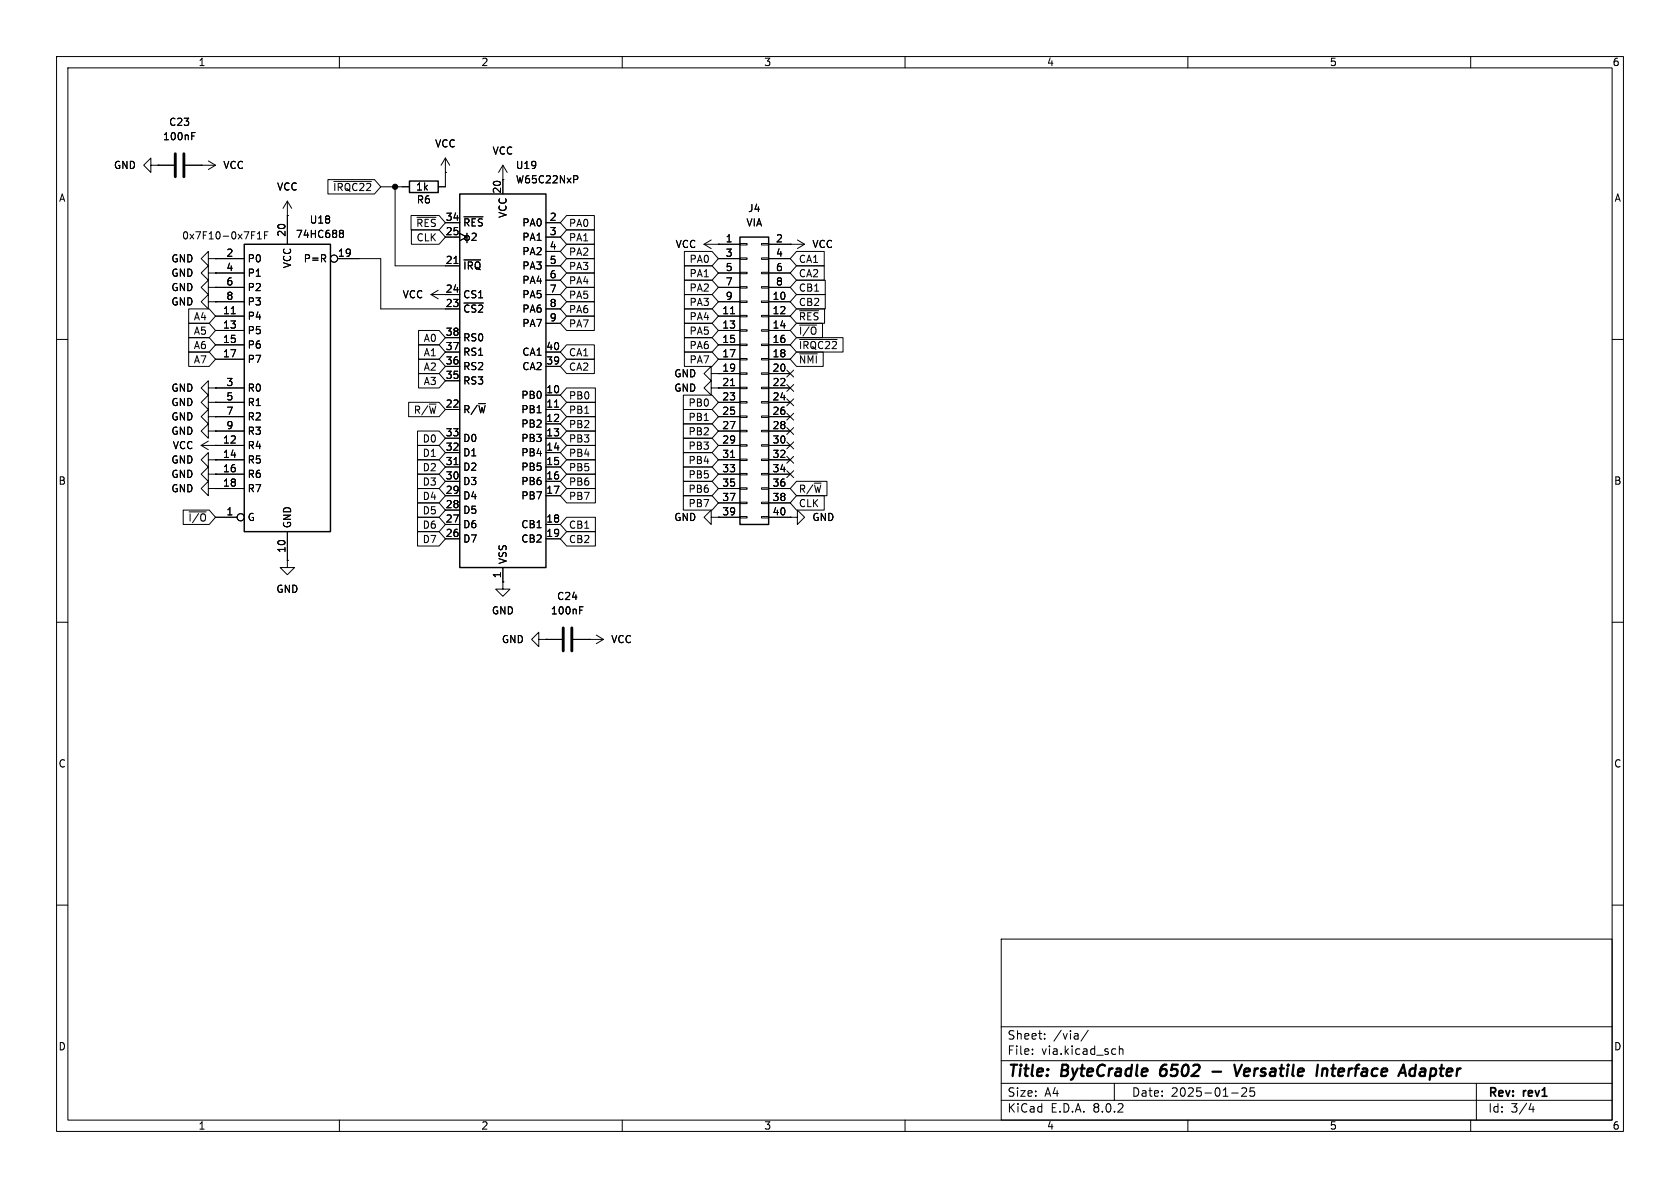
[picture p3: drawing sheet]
<svg xmlns="http://www.w3.org/2000/svg" width="297mm" height="210mm" viewBox="0 0 297 210" stroke-linecap="round" stroke-linejoin="round" font-family="sans-serif">
<g fill="none" stroke="#000" stroke-width=".18">
<path d="M10 10h277v190h-277zM12 12h273v186h-273zM60 10v2M110 10v2M160 10v2M210 10v2M260 10v2M26.7 29.2v-1.3l-1.3 1.3 1.3 1.3v-1.3h1.2M27.9 29.2h.1M27.9 29.2h2.8M32.8 29.2h5.3M33.9 24h.4"/>
<path d="M33.9 23.4h.6M35.6 29.2h.1M36.8 28.4l1.3 .8M38.1 29.2l-1.3 .8M50.8 38.1h.1M50.8 35.6v7.6M50.8 35.6l-.8 1.2M50.8 35.6l.8 1.2M58 31.7h8.2l1.1 1.3-1.1 1.3h-8.2zM59 32.1h6.7M67.3 33h5.1M69.8 33v14h11.5"/>
<path d="M72.7 38.1h4.9l1.1 1.3-1.1 1.2h-4.9zM73.7 38.4h3.4M78.7 30.5h.1M78.7 39.4h2.6M78.7 27.9l-.7 1.3M78.7 27.9v5.1h-1.2M78.7 27.9l.8 1.3M82 38.3h3.4M88.9 31.8h.1M88.9 29.2v5.1M88.9 29.2l-.8 1.3M88.9 29.2l.8 1.3"/>
<path d="M96.5 39.4h2.6M100.2 38.1h4.9v2.5h-4.9l-1.1-1.2zM101.4 31.1h.5l.3 .2-.2 .4h-.6M10 60h2M33.4 54.6h3.6l1.1 1.3-1.1 1.3h-3.6zM33.4 57.1h3.6l1.1 1.3-1.1 1.3h-3.6zM33.4 59.7h3.6l1.1 1.3-1.1 1.2h-3.6zM36.8 50.8v-1.3l-1.2 1.3 1.2 1.3v-1.3h1.3M36.8 48.3v-1.3l-1.2 1.3 1.2 1.2v-1.2h1.3M36.8 45.7v-1.2l-1.2 1.2 1.2 1.3v-1.3h1.3M36.8 53.3v-1.2l-1.2 1.2 1.2 1.3v-1.3h1.3M38.1 50.8h.1"/>
<path d="M38.1 48.3h.1M38.1 45.7h.1M38.1 53.3h.1M38.1 53.3h5.1M38.1 55.9h5.1M38.1 58.4h5.1M38.1 45.7h5.1M38.1 48.3h5.1M38.1 50.8h5.1M40.9 55.5h.7M45.5 42.2h.7M45.5 41.3l.4-.3v1.2"/>
<path d="M46.8 41.6h.4M47.4 41h-.6v1.2M59.7 45.7h7.6v8.9h14M60.1 41.2l.1 .1M60.1 40.8l.4-.1 .2 .1v.2l-.2 .3M60.2 41.3h.3M60.2 41.3h-.1M60.5 41.3l.2 .2v.4l-.2 .1-.4-.1M72.7 40.6h4.9l1.1 1.3-1.1 1.3h-4.9zM74 58.4h3.6l1.1 1.3-1.1 1.3h-3.6zM76.2 52.1h5.1M76.2 52.1l1.3 .7"/>
<path d="M77.5 51.3l-1.3 .8M78.7 41.9h2.6M78.7 59.7h2.6M80.3 46.6h.7M81.3 41.3l1.2 .6-1.2 .6M82 45.9h3M82 53.6h3.5M82.6 41.2v1.7M83.5 41.3l.4-.1 .3 .4-.8 .9h.8M96.5 47h2.6M96.5 54.6h2.6M96.5 52.1h2.6"/>
<path d="M96.5 41.9h2.6M96.5 44.5h2.6M96.5 49.5h2.6M96.5 57.2h2.6M100.2 45.7h4.9v2.6h-4.9l-1.1-1.3zM100.2 43.2h4.9v2.5h-4.9l-1.1-1.2zM100.2 40.6h4.9v2.6h-4.9l-1.1-1.3zM100.2 48.3h4.9v2.5h-4.9l-1.1-1.3zM100.2 50.8h4.9v2.5h-4.9l-1.1-1.2zM100.2 53.3h4.9v2.6h-4.9l-1.1-1.3zM100.2 55.9h4.9v2.5h-4.9l-1.1-1.2zM121 59.7h4.9l1.1 1.3-1.1 1.2h-4.9z"/>
<path d="M121 49.5h4.9l1.1 1.3-1.1 1.3h-4.9zM121 44.4h4.9l1.1 1.3-1.1 1.3h-4.9zM121 47h4.9l1.1 1.3-1.1 1.2h-4.9zM121 52.1h4.9l1.1 1.2-1.1 1.3h-4.9zM121 54.6h4.9l1.1 1.3-1.1 1.3h-4.9zM121 57.1h4.9l1.1 1.3-1.1 1.3h-4.9zM124.5 43.2l1.2 .7M124.5 43.2h6.3M125.7 42.4l-1.2 .8M127 43.2h.1M127 53.3h3.8M127 55.9h3.8"/>
<path d="M127 58.4h3.8M127 45.7h3.8M127 48.3h3.8M127 50.8h3.8M129.1 55.5h.8M130.8 58.3h1.3v.2h-1.3zM130.8 55.8h1.3v.2h-1.3zM130.8 53.2h1.3v.3h-1.3zM130.8 50.7h1.3v.2h-1.3zM130.8 48.1h1.3v.3h-1.3zM130.8 45.6h1.3v.2h-1.3zM130.8 43.1h1.3v.2h-1.3z"/>
<path d="M134.6 58.3h1.3v.2h-1.3zM134.6 55.8h1.3v.2h-1.3zM134.6 53.2h1.3v.3h-1.3zM134.6 50.7h1.3v.2h-1.3zM134.6 48.1h1.3v.3h-1.3zM134.6 45.6h1.3v.2h-1.3zM134.6 43.1h1.3v.2h-1.3zM135.9 43.2h6.3M135.9 53.3h3.8M135.9 55.9h3.8M135.9 58.4h3.8M135.9 45.7h3.8"/>
<path d="M135.9 48.3h3.8M135.9 50.8h3.8M139.7 43.2h.1M140.8 59.7h8.2v2.5h-8.2l-1.1-1.2zM140.8 52.1h5.1v2.5h-5.1l-1.1-1.3zM140.8 49.5h5.1v2.6h-5.1l-1.1-1.3zM140.8 44.4h4.9v2.6h-4.9l-1.1-1.3zM140.8 54.6h5v2.6h-5l-1.1-1.3zM140.8 57.1h4.6v2.6h-4.6l-1.1-1.3zM140.8 47h4.9v2.5h-4.9l-1.1-1.2zM141 42.4l1.2 .8M141.4 54.9h3.3"/>
<path d="M141.4 57.5h3M142.2 43.2l-1.2 .7M285 60h2M33.4 62.2h3.6l1.1 1.3-1.1 1.3h-3.6zM35.6 78.7h7.6M35.6 78.7l1.2 .8M36.8 71.1v-1.2l-1.2 1.2 1.2 1.3v-1.3h1.3M36.8 73.7v-1.3l-1.2 1.3 1.2 1.2v-1.2h1.3M36.8 68.6v-1.3l-1.2 1.3 1.2 1.3v-1.3h1.3M36.8 76.2v-1.3l-1.2 1.3 1.2 1.3v-1.3h1.3M36.8 78l-1.2 .7M38.1 71.1h.1"/>
<path d="M38.1 73.7h.1M38.1 78.7h.1M38.1 68.6h.1M38.1 76.2h.1M38.1 61h5.1M38.1 63.5h5.1M38.1 68.6h5.1M38.1 71.1h5.1M38.1 73.7h5.1M38.1 76.2h5.1M72.2 71.1h5.4l1.1 1.3-1.1 1.3h-5.4zM73.8 78.7h3.8l1.1 1.3-1.1 1.3h-3.8z"/>
<path d="M73.8 76.2h3.8l1.1 1.3-1.1 1.2h-3.8zM74 66h3.6l1.1 1.3-1.1 1.3h-3.6zM74 63.5h3.6l1.1 1.3-1.1 1.2h-3.6zM74 61h3.6l1.1 1.2-1.1 1.3h-3.6zM78.7 72.4h2.6M78.7 77.5h2.6M78.7 67.3h2.6M78.7 64.8h2.6M78.7 62.2h2.6M96.5 69.9h2.6M96.5 72.4h2.6M96.5 74.9h2.6"/>
<path d="M96.5 77.5h2.6M96.5 64.8h2.6M96.5 62.2h2.6M98 72h.8M100.2 68.6h5.1v2.5h-5.1l-1.1-1.2zM100.2 71.1h5.1v2.6h-5.1l-1.1-1.3zM100.2 73.7h5.1v2.5h-5.1l-1.1-1.3zM100.2 76.2h5.1v2.5h-5.1l-1.1-1.2zM100.2 78.7h5.1v2.6h-5.1l-1.1-1.3zM100.2 63.5h4.9v2.5h-4.9l-1.1-1.2zM100.2 61h4.9v2.5h-4.9l-1.1-1.3zM120.8 72.4h5.1l1.1 1.3-1.1 1.2h-5.1z"/>
<path d="M120.8 74.9h5.1l1.1 1.3-1.1 1.3h-5.1zM120.8 77.5h5.1l1.1 1.2-1.1 1.3h-5.1zM120.8 69.8h5.1l1.1 1.3-1.1 1.3h-5.1zM121 62.2h4.9l1.1 1.3-1.1 1.3h-4.9zM125.7 66v-1.2l-1.2 1.2 1.2 1.3v-1.3h1.3M125.7 68.6v-1.3l-1.2 1.3 1.2 1.3v-1.3h1.3M127 66h.1M127 68.6h.1M127 61h3.8M127 63.5h3.8M127 66h3.8M127 68.6h3.8"/>
<path d="M127 71.1h3.8M127 73.7h3.8M127 76.2h3.8M127 78.7h3.8M129.1 68.2h.8M130.8 78.6h1.3v.3h-1.3zM130.8 76.1h1.3v.2h-1.3zM130.8 73.5h1.3v.3h-1.3zM130.8 71h1.3v.2h-1.3zM130.8 68.5h1.3v.2h-1.3zM130.8 65.9h1.3v.3h-1.3zM130.8 63.4h1.3v.2h-1.3z"/>
<path d="M130.8 60.8h1.3v.3h-1.3zM134.6 78.6h1.3v.3h-1.3zM134.6 76.1h1.3v.2h-1.3zM134.6 73.5h1.3v.3h-1.3zM134.6 71h1.3v.2h-1.3zM134.6 68.5h1.3v.2h-1.3zM134.6 65.9h1.3v.3h-1.3zM134.6 63.4h1.3v.2h-1.3zM134.6 60.8h1.3v.3h-1.3zM135.9 61h3.8M135.9 63.5h3.8M135.9 66h3.8"/>
<path d="M135.9 68.6h3.8M135.9 71.1h3.8M135.9 73.7h3.8M135.9 76.2h3.8M135.9 78.7h3.8M139.1 78.1l1.2 1.2M139.1 75.6l1.2 1.2M139.1 68l1.2 1.2M139.1 73.1l1.2 1.2M139.1 70.5l1.2 1.2M139.1 65.4l1.2 1.2M140.3 78.1l-1.2 1.2"/>
<path d="M140.3 75.6l-1.2 1.2M140.3 68l-1.2 1.2M140.3 73.1l-1.2 1.2M140.3 70.5l-1.2 1.2M140.3 65.4l-1.2 1.2M140.8 62.2h4.7v2.6h-4.7l-1.1-1.3zM141.4 60h6.6M141.4 62.5h3.1M32.4 90.2h4.6l1.1 1.2-1.1 1.3h-4.6zM33.4 90.5h3M36.8 83.8v-1.2l-1.2 1.2 1.2 1.3v-1.3h1.3M36.8 86.4v-1.3l-1.2 1.3 1.2 1.2v-1.2h1.3"/>
<path d="M36.8 81.3v-1.3l-1.2 1.3 1.2 1.3v-1.3h1.3M38.1 83.8h.1M38.1 86.4h.1M38.1 81.3h.1M38.1 81.3h5.1M38.1 83.8h5.1M38.1 86.4h5.1M38.1 91.4h3.8M50.8 99.1v1.2h1.3l-1.3 1.3-1.3-1.3h1.3M50.8 99.1h.1M50.8 94v5.1M73.8 94h3.8l1.1 1.3-1.1 1.2h-3.8z"/>
<path d="M73.8 91.4h3.8l1.1 1.3-1.1 1.3h-3.8zM73.8 86.4h3.8l1.1 1.2-1.1 1.3h-3.8zM73.8 88.9h3.8l1.1 1.3-1.1 1.2h-3.8zM73.8 83.8h3.8l1.1 1.3-1.1 1.3h-3.8zM73.8 81.3h3.8l1.1 1.3-1.1 1.2h-3.8zM78.7 80h2.6M78.7 82.6h2.6M78.7 85.1h2.6M78.7 87.6h2.6M78.7 92.7h2.6M78.7 95.3h2.6M78.7 90.2h2.6"/>
<path d="M80.3 82.1h.7M96.5 80h2.6M96.5 82.6h2.6M96.5 85.1h2.6M96.5 87.6h2.6M96.5 92.7h2.6M96.5 95.3h2.6M100.2 86.4h5.1v2.5h-5.1l-1.1-1.3zM100.2 91.4h5.1v2.6h-5.1l-1.1-1.3zM100.2 94h5.1v2.5h-5.1l-1.1-1.2zM100.2 81.3h5.1v2.5h-5.1l-1.1-1.2zM100.2 83.8h5.1v2.6h-5.1l-1.1-1.3z"/>
<path d="M120.8 85.1h5.1l1.1 1.3-1.1 1.2h-5.1zM120.8 87.6h5.1l1.1 1.3-1.1 1.3h-5.1zM120.8 82.5h5.1l1.1 1.3-1.1 1.3h-5.1zM120.8 80h5.1l1.1 1.3-1.1 1.3h-5.1zM125.7 91.4v-1.2l-1.2 1.2 1.2 1.3v-1.3h1.3M127 91.4h.1M127 81.3h3.8M127 83.8h3.8M127 86.4h3.8M127 88.9h3.8M127 91.4h3.8M129.1 80.9h.8"/>
<path d="M130.8 91.3h1.3v.3h-1.3zM130.8 88.8h1.3v.2h-1.3zM130.8 86.2h1.3v.3h-1.3zM130.8 83.7h1.3v.2h-1.3zM130.8 81.2h1.3v.2h-1.3zM134.6 91.3h1.3v.3h-1.3zM134.6 88.8h1.3v.2h-1.3zM134.6 86.2h1.3v.3h-1.3zM134.6 83.7h1.3v.2h-1.3zM134.6 81.2h1.3v.2h-1.3zM135.9 81.3h3.8M135.9 83.8h3.8"/>
<path d="M135.9 86.4h3.8M135.9 88.9h3.8M135.9 91.4h3.8M139.1 80.7l1.2 1.2M139.1 83.2l1.2 1.2M139.7 91.4h1.3v-1.2l1.2 1.2-1.2 1.3v-1.3M139.7 91.4h.1M140.3 80.7l-1.2 1.2M140.3 83.2l-1.2 1.2M140.8 85.1h5.4v2.5h-5.4l-1.1-1.2zM140.8 87.6h4.9v2.6h-4.9l-1.1-1.3zM10 110h2"/>
<path d="M88.9 102.9v1.2h1.3l-1.3 1.3-1.3-1.3h1.3M88.9 102.9h.1M88.9 100.3v2.6M95.2 113v-1.2l-1.2 1.2 1.2 1.3v-1.3h1.3M96.5 113h.1M96.5 113h2.8M101.3 113h5.4M102.5 107.9h.4M102.5 107.3h.6M104.1 113h.1M105.4 112.3l1.3 .7M106.7 113l-1.3 .8"/>
<path d="M285 110h2M10 160h2M285 160h2M177 166h108v32h-108zM60 198v2M110 198v2M160 198v2M177 194.5h108M177 191.5h108M177 187.5h108M177 181.5h108M182.5 186.3v.1"/>
<path d="M182.5 185.5v.1M184.7 183.6v.1M184.7 182.8v.1M192.4 182.1l-1.3 2M197 191.5v3M197.1 185.4l.1 .1M197.2 186.3l-.1 .1M197.9 184.9v1.5M197.9 185.5l.2-.1 .4 .1v.9M210 198v2M217.7 193.2h1.2M219.5 192.4l.6-.1 .2 .1 .1 .3-.9 1.1h.9"/>
<path d="M221.7 192.3h-.7v.7l.2-.1h.5l.1 .3-.1 .5-.2 .1-.5-.1M260 198v2M261 191.5v6.5M270.7 195l-.4 1.1h.9M271 195.6v1"/>
<circle cx="59.1" cy="45.7" r=".63"/>
<circle cx="82.6" cy="42.1" r=".44"/>
<circle cx="42.5" cy="91.4" r=".63"/>
</g>
<path d="M205.3 188.7l-.2 1.1 .3 .4M205.3 189.1l-.2 .3M214.3 189.4h1.6M218.2 188.2l.4 2 1-2M220.3 188.9l-.3 .3-.1 .7 .3 .3h.3M220.9 189.4l-.9 .1M233.8 189.1a.49 .49 0 0 1 .9 .1l-.2 1M233.8 188.9l-.1 1.3M250.2 189a.66 .66 0 0 0-1 .3v.5l.1 .3 .2 .1 .6-.1M250.3 188.2l-.2 2" fill="none" stroke="#000" stroke-width=".4"/>
<path d="M31 27.2v4M32.5 27.2v4M99.6 111v4.1M101.1 111v4.1" fill="none" stroke="#000" stroke-width=".51"/>
<path d="M72.4 32h5.1v2h-5.1zM81.3 34.3h15.2v66h-15.2zM43.2 43.2h15.2v50.8h-15.2zM130.8 41.9h5.1v50.8h-5.1z" fill="none" stroke="#000" stroke-width=".25"/>
<circle cx="69.8" cy="33" r=".46" fill="#000" stroke="#000" stroke-width=".18"/>
<g font-size="2.8">
<text x="178" y="190.9">Title:</text>
<text x="187.7" y="190.9">ByteCradle</text>
<text x="206" y="190.9">6502</text>
<text x="220.7" y="190.9">Versatile</text>
<text x="236" y="190.9">Interface</text>
<text x="251.6" y="190.9">Adapter</text>
</g>
<g font-size="2.1">
<text x="178" y="184">Sheet:</text>
<text x="186.2" y="184">/via/</text>
<text x="178" y="186.7">File:</text>
<text x="184.1" y="186.7">via.kicad_sch</text>
<text x="178" y="196.9">KiCad</text>
<text x="178" y="194.1">Size:</text>
<text x="184.7" y="194.1">A4</text>
<text x="185.7" y="196.9">E.D.A.</text>
<text x="193.3" y="196.9">8.0.2</text>
<text x="200" y="194.1">Date:</text>
<text x="207" y="194.1">2025-01-25</text>
<text x="263" y="194.3">Rev:</text>
<text x="263" y="196.9">Id:</text>
<text x="267.1" y="196.9">3/4</text>
<text x="269.4" y="194.3">rev1</text>
</g>
<g font-size="1.8">
<text x="35" y="11.9">1</text>
<text x="85" y="11.9">2</text>
<text x="135" y="11.9">3</text>
<text x="185" y="11.9">4</text>
<text x="235" y="11.9">5</text>
<text x="285" y="11.9">6</text>
<text x="29.8" y="22.5">C23</text>
<text x="28.7" y="25">100nF</text>
<text x="76.8" y="26.3">VCC</text>
<text x="87" y="27.5">VCC</text>
<text x="10.3" y="35.9">A</text>
<text x="20" y="30.1">GND</text>
<text x="39.4" y="30.1">VCC</text>
<text x="48.9" y="33.9">VCC</text>
<text x="58.8" y="34">~{IRQC22}</text>
<text x="73.5" y="33.9">1k</text>
<text x="88.6" y="34.3" transform="rotate(-90 88.6 34.3)">20</text>
<text x="91.1" y="30.1">U19</text>
<text x="91.1" y="32.6">W65C22NxP</text>
<text x="285.3" y="35.9">A</text>
<text x="50.5" y="42" transform="rotate(-90 50.5 42)">20</text>
<text x="54.7" y="39.7">U18</text>
<text x="73.5" y="40.3">~{RES}</text>
<text x="73.6" y="36.2">R6</text>
<text x="78.7" y="41.7">25</text>
<text x="78.7" y="39.1">34</text>
<text x="81.8" y="40.2">~{RES}</text>
<text x="89.8" y="38.6" transform="rotate(-90 89.8 38.6)">VCC</text>
<text x="92.2" y="40.2">PA0</text>
<text x="97.1" y="39.1">2</text>
<text x="97.1" y="41.7">3</text>
<text x="100.5" y="40.3">PA0</text>
<text x="131.9" y="40.2">VIA</text>
<text x="132.2" y="37.7">J4</text>
<text x="30.2" y="46.6">GND</text>
<text x="32.1" y="42.5">0x7F10-0x7F1F</text>
<text x="39.9" y="45.5">2</text>
<text x="43.7" y="46.6">P0</text>
<text x="51.7" y="47.5" transform="rotate(-90 51.7 47.5)">VCC</text>
<text x="52.2" y="42.3">74HC688</text>
<text x="53.6" y="46.6">P=R</text>
<text x="59.6" y="45.5">19</text>
<text x="73.5" y="42.9">CLK</text>
<text x="78.7" y="46.7">21</text>
<text x="81.8" y="47.9">~{IRQ}</text>
<text x="92.2" y="42.8">PA1</text>
<text x="92.2" y="45.3">PA2</text>
<text x="92.2" y="47.9">PA3</text>
<text x="97.1" y="44.2">4</text>
<text x="97.1" y="46.7">5</text>
<text x="100.5" y="47.9">PA3</text>
<text x="100.5" y="45.4">PA2</text>
<text x="100.5" y="42.9">PA1</text>
<text x="119.3" y="44">VCC</text>
<text x="121.8" y="46.7">PA0</text>
<text x="128.2" y="42.9">1</text>
<text x="128.2" y="45.5">3</text>
<text x="137.1" y="42.9">2</text>
<text x="137.1" y="45.5">4</text>
<text x="141.1" y="46.7">CA1</text>
<text x="143.5" y="44">VCC</text>
<text x="30.2" y="51.7">GND</text>
<text x="30.2" y="49.1">GND</text>
<text x="39.9" y="48">4</text>
<text x="39.9" y="50.5">6</text>
<text x="39.9" y="53.1">8</text>
<text x="43.7" y="49.1">P1</text>
<text x="43.7" y="51.7">P2</text>
<text x="71.1" y="52.9">VCC</text>
<text x="78.7" y="51.8">24</text>
<text x="81.8" y="52.9">CS1</text>
<text x="92.2" y="50.4">PA4</text>
<text x="92.2" y="52.9">PA5</text>
<text x="97.1" y="49.3">6</text>
<text x="97.1" y="51.8">7</text>
<text x="100.5" y="50.5">PA4</text>
<text x="100.5" y="53">PA5</text>
<text x="121.8" y="51.8">PA2</text>
<text x="121.8" y="49.2">PA1</text>
<text x="128.2" y="48">5</text>
<text x="128.2" y="50.5">7</text>
<text x="128.2" y="53.1">9</text>
<text x="136.5" y="53.1">10</text>
<text x="137.1" y="48">6</text>
<text x="137.1" y="50.5">8</text>
<text x="141.1" y="51.8">CB1</text>
<text x="141.1" y="49.2">CA2</text>
<text x="30.2" y="54.2">GND</text>
<text x="34.2" y="56.8">A4</text>
<text x="34.2" y="59.4">A5</text>
<text x="39.3" y="55.6">11</text>
<text x="39.3" y="58.2">13</text>
<text x="43.7" y="56.7">P4</text>
<text x="43.7" y="59.3">P5</text>
<text x="43.7" y="54.2">P3</text>
<text x="78.7" y="54.4">23</text>
<text x="78.7" y="59.4">38</text>
<text x="81.8" y="55.5">~{CS2}</text>
<text x="92.2" y="55.5">PA6</text>
<text x="92.2" y="58">PA7</text>
<text x="97.1" y="54.4">8</text>
<text x="97.1" y="56.9">9</text>
<text x="100.5" y="55.6">PA6</text>
<text x="100.5" y="58.1">PA7</text>
<text x="121.8" y="54.3">PA3</text>
<text x="121.8" y="56.8">PA4</text>
<text x="121.8" y="59.4">PA5</text>
<text x="127.6" y="55.6">11</text>
<text x="127.6" y="58.2">13</text>
<text x="136.5" y="55.6">12</text>
<text x="136.5" y="58.2">14</text>
<text x="141.1" y="54.3">CB2</text>
<text x="141.1" y="56.8">~{RES}</text>
<text x="141.1" y="59.4">~{I/O}</text>
<text x="34.2" y="61.9">A6</text>
<text x="34.2" y="64.5">A7</text>
<text x="39.3" y="60.7">15</text>
<text x="39.3" y="63.2">17</text>
<text x="43.7" y="61.8">P6</text>
<text x="43.7" y="64.4">P7</text>
<text x="74.8" y="60.6">A0</text>
<text x="74.8" y="65.7">A2</text>
<text x="74.8" y="63.2">A1</text>
<text x="78.7" y="64.5">36</text>
<text x="78.7" y="62">37</text>
<text x="81.8" y="65.6">RS2</text>
<text x="81.8" y="63.1">RS1</text>
<text x="81.8" y="60.6">RS0</text>
<text x="92.2" y="65.6">CA2</text>
<text x="92.2" y="63.1">CA1</text>
<text x="96.5" y="64.5">39</text>
<text x="96.5" y="62">40</text>
<text x="100.5" y="65.7">CA2</text>
<text x="100.5" y="63.2">CA1</text>
<text x="121.8" y="64.5">PA7</text>
<text x="121.8" y="61.9">PA6</text>
<text x="127.6" y="60.7">15</text>
<text x="127.6" y="63.2">17</text>
<text x="127.6" y="65.8">19</text>
<text x="136.5" y="60.7">16</text>
<text x="136.5" y="63.2">18</text>
<text x="136.5" y="65.8">20</text>
<text x="141.1" y="61.9">~{IRQC22}</text>
<text x="141.1" y="64.5">~{NMI}</text>
<text x="30.2" y="72">GND</text>
<text x="30.2" y="69.4">GND</text>
<text x="39.9" y="68.3">3</text>
<text x="39.9" y="70.9">5</text>
<text x="43.7" y="69.4">R0</text>
<text x="43.7" y="72">R1</text>
<text x="74.8" y="68.3">A3</text>
<text x="78.7" y="67.1">35</text>
<text x="81.8" y="68.2">RS3</text>
<text x="92.1" y="70.7">PB0</text>
<text x="96.5" y="69.6">10</text>
<text x="100.5" y="70.8">PB0</text>
<text x="119.1" y="66.9">GND</text>
<text x="119.1" y="69.4">GND</text>
<text x="127.6" y="68.3">21</text>
<text x="127.6" y="70.9">23</text>
<text x="136.5" y="68.3">22</text>
<text x="136.5" y="70.9">24</text>
<text x="30.2" y="74.5">GND</text>
<text x="30.2" y="77.1">GND</text>
<text x="39.9" y="73.4">7</text>
<text x="39.9" y="75.9">9</text>
<text x="43.7" y="74.5">R2</text>
<text x="43.7" y="77.1">R3</text>
<text x="73.1" y="73.3">R/~{W}</text>
<text x="78.7" y="72.1">22</text>
<text x="78.7" y="77.2">33</text>
<text x="81.8" y="73.3">R/~{W}</text>
<text x="92.1" y="73.3">PB1</text>
<text x="92.1" y="75.8">PB2</text>
<text x="96.5" y="72.1">11</text>
<text x="96.5" y="74.7">12</text>
<text x="96.5" y="77.2">13</text>
<text x="100.5" y="73.3">PB1</text>
<text x="100.5" y="75.9">PB2</text>
<text x="121.6" y="74.6">PB1</text>
<text x="121.6" y="77.2">PB2</text>
<text x="121.6" y="72.1">PB0</text>
<text x="127.6" y="73.4">25</text>
<text x="127.6" y="75.9">27</text>
<text x="136.5" y="73.4">26</text>
<text x="136.5" y="75.9">28</text>
<text x="30.2" y="82.1">GND</text>
<text x="30.4" y="79.6">VCC</text>
<text x="39.3" y="78.5">12</text>
<text x="39.3" y="81">14</text>
<text x="39.3" y="83.6">16</text>
<text x="43.7" y="79.6">R4</text>
<text x="43.7" y="82.1">R5</text>
<text x="74.6" y="81">D1</text>
<text x="74.6" y="78.4">D0</text>
<text x="74.6" y="83.5">D2</text>
<text x="78.7" y="82.3">31</text>
<text x="78.7" y="79.8">32</text>
<text x="81.8" y="83.4">D2</text>
<text x="81.8" y="80.9">D1</text>
<text x="81.8" y="78.3">D0</text>
<text x="92.1" y="78.3">PB3</text>
<text x="92.1" y="80.9">PB4</text>
<text x="92.1" y="83.4">PB5</text>
<text x="96.5" y="79.8">14</text>
<text x="96.5" y="82.3">15</text>
<text x="100.5" y="78.4">PB3</text>
<text x="100.5" y="83.5">PB5</text>
<text x="100.5" y="81">PB4</text>
<text x="121.6" y="79.7">PB3</text>
<text x="121.6" y="82.2">PB4</text>
<text x="127.6" y="78.5">29</text>
<text x="127.6" y="81">31</text>
<text x="127.6" y="83.6">33</text>
<text x="136.5" y="78.5">30</text>
<text x="136.5" y="81">32</text>
<text x="136.5" y="83.6">34</text>
<text x="10.3" y="85.9">B</text>
<text x="30.2" y="84.7">GND</text>
<text x="30.2" y="87.2">GND</text>
<text x="39.3" y="86.1">18</text>
<text x="43.7" y="84.7">R6</text>
<text x="43.7" y="87.2">R7</text>
<text x="74.6" y="88.6">D4</text>
<text x="74.6" y="86">D3</text>
<text x="78.7" y="89.9">28</text>
<text x="78.7" y="87.4">29</text>
<text x="78.7" y="84.8">30</text>
<text x="81.8" y="88.5">D4</text>
<text x="81.8" y="86">D3</text>
<text x="92.1" y="86">PB6</text>
<text x="92.1" y="88.5">PB7</text>
<text x="96.5" y="84.8">16</text>
<text x="96.5" y="87.4">17</text>
<text x="100.5" y="88.6">PB7</text>
<text x="100.5" y="86">PB6</text>
<text x="121.6" y="87.3">PB6</text>
<text x="121.6" y="89.9">PB7</text>
<text x="121.6" y="84.8">PB5</text>
<text x="127.6" y="86.1">35</text>
<text x="127.6" y="88.6">37</text>
<text x="136.5" y="86.1">36</text>
<text x="136.5" y="88.6">38</text>
<text x="141.1" y="87.3">R/~{W}</text>
<text x="141.1" y="89.9">CLK</text>
<text x="285.3" y="85.9">B</text>
<text x="33.2" y="92.4">~{I/O}</text>
<text x="39.9" y="91.2">1</text>
<text x="43.7" y="92.3">G</text>
<text x="51.7" y="93.5" transform="rotate(-90 51.7 93.5)">GND</text>
<text x="74.6" y="93.7">D6</text>
<text x="74.6" y="91.1">D5</text>
<text x="78.7" y="95">26</text>
<text x="78.7" y="92.5">27</text>
<text x="81.8" y="93.6">D6</text>
<text x="81.8" y="91">D5</text>
<text x="92.1" y="93.6">CB1</text>
<text x="96.5" y="92.5">18</text>
<text x="96.5" y="95">19</text>
<text x="100.5" y="93.7">CB1</text>
<text x="119.1" y="92.3">GND</text>
<text x="127.6" y="91.2">39</text>
<text x="136.5" y="91.2">40</text>
<text x="143.5" y="92.3">GND</text>
<text x="50.5" y="97.8" transform="rotate(-90 50.5 97.8)">10</text>
<text x="74.6" y="96.2">D7</text>
<text x="81.8" y="96.1">D7</text>
<text x="89.8" y="99.8" transform="rotate(-90 89.8 99.8)">VSS</text>
<text x="92.1" y="96.1">CB2</text>
<text x="100.5" y="96.2">CB2</text>
<text x="48.8" y="105">GND</text>
<text x="88.6" y="102.3" transform="rotate(-90 88.6 102.3)">1</text>
<text x="98.4" y="106.3">C24</text>
<text x="86.9" y="108.8">GND</text>
<text x="88.6" y="113.9">GND</text>
<text x="97.3" y="108.8">100nF</text>
<text x="108" y="113.9">VCC</text>
<text x="10.3" y="135.9">C</text>
<text x="285.3" y="135.9">C</text>
<text x="10.3" y="185.9">D</text>
<text x="285.3" y="185.9">D</text>
<text x="35" y="199.9">1</text>
<text x="85" y="199.9">2</text>
<text x="135" y="199.9">3</text>
<text x="185" y="199.9">4</text>
<text x="235" y="199.9">5</text>
<text x="285" y="199.9">6</text>
</g>
</svg>
